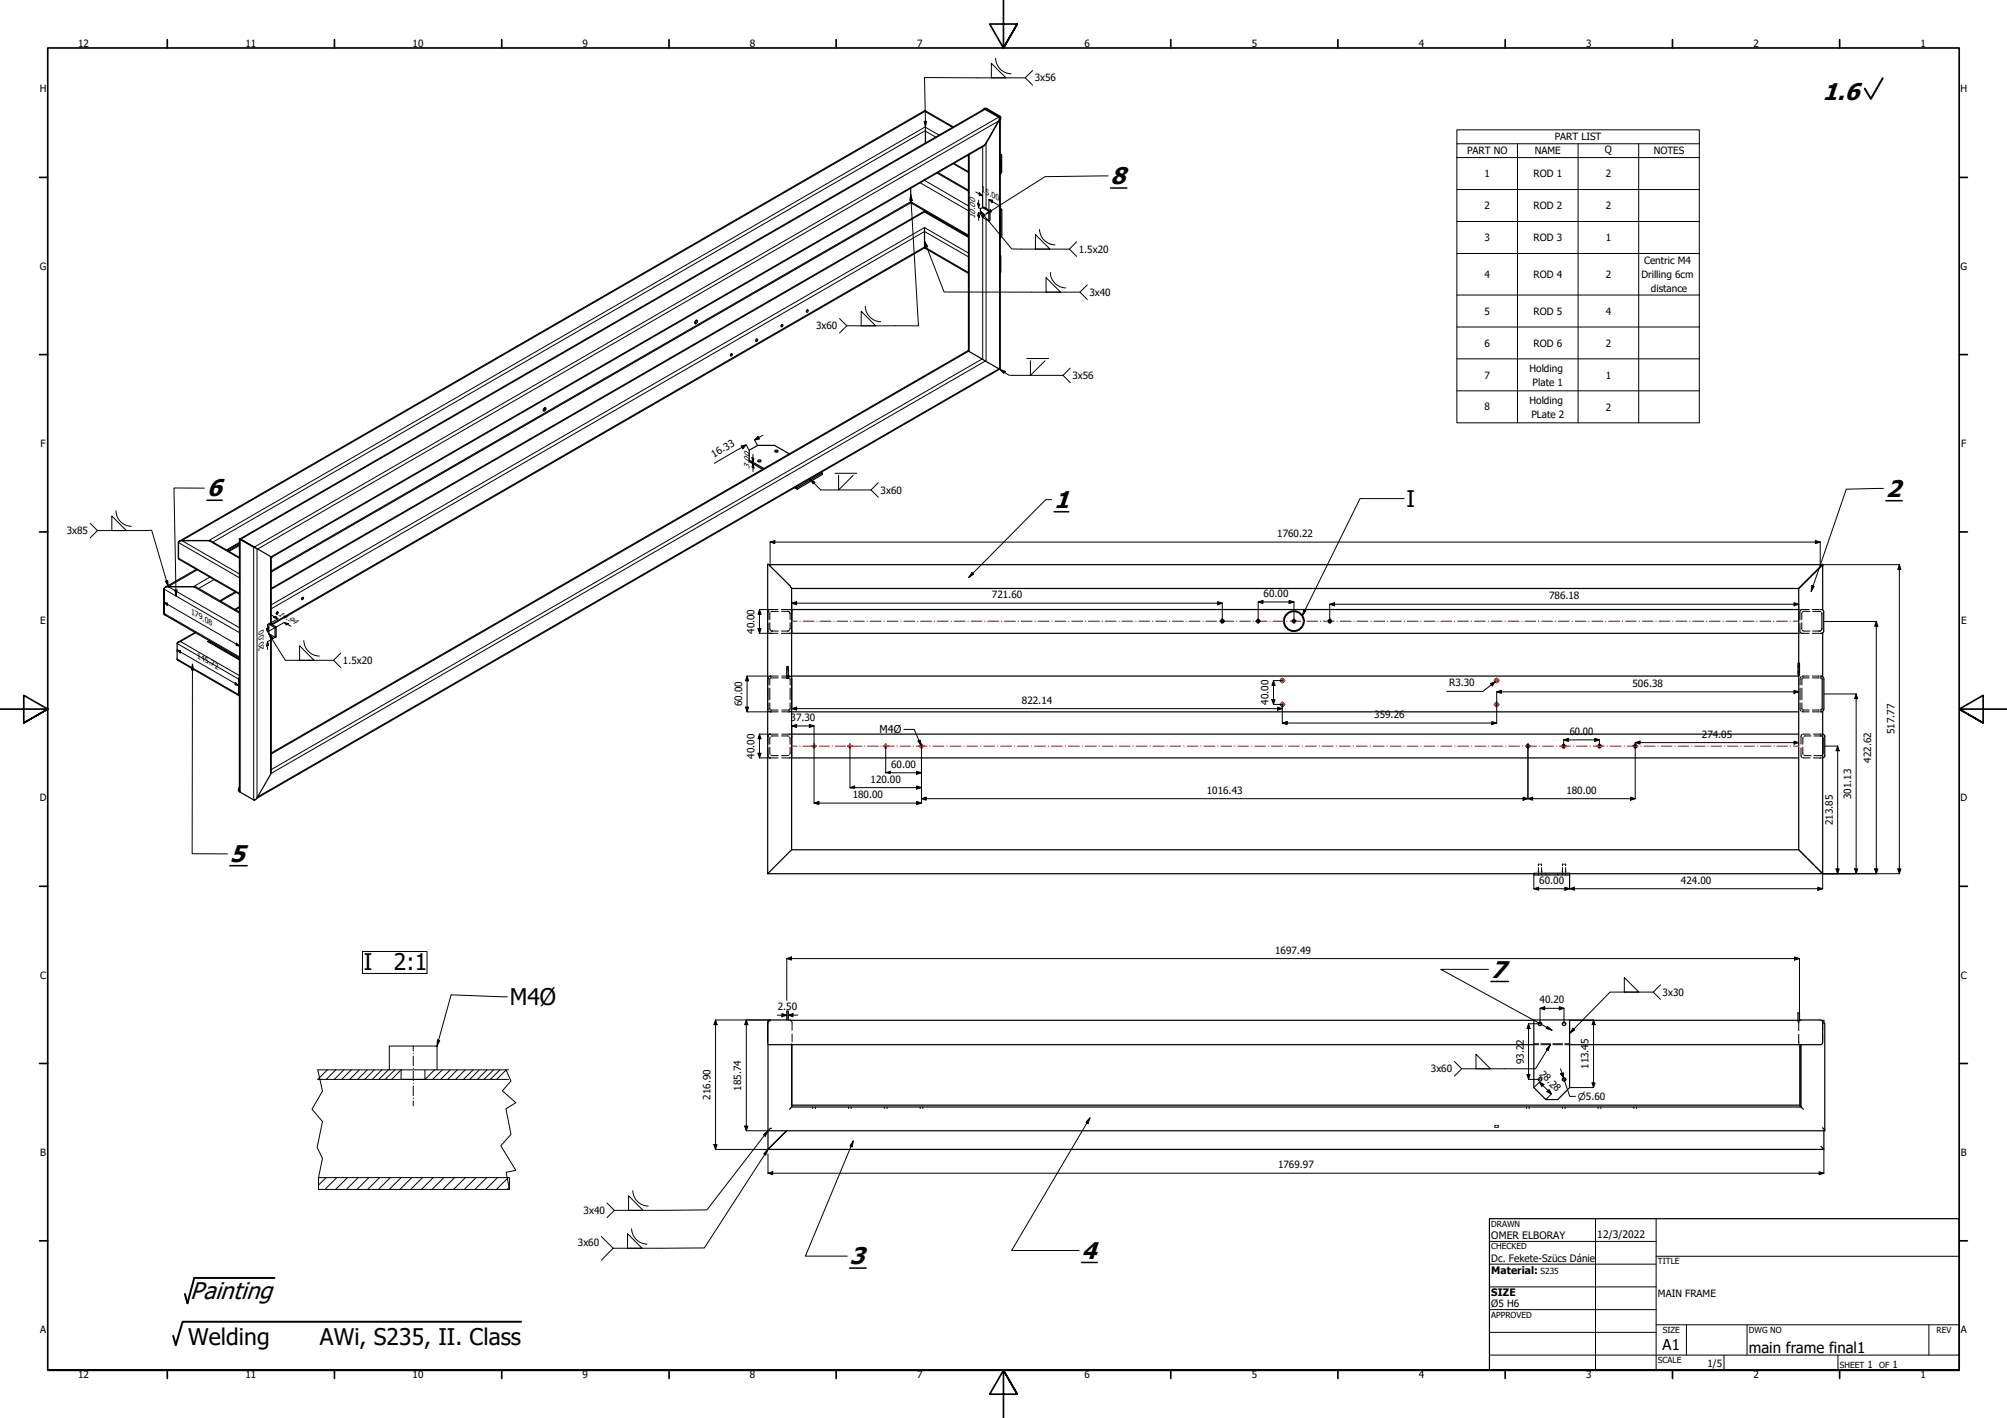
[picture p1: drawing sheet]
<svg xmlns="http://www.w3.org/2000/svg" width="841mm" height="594mm" viewBox="0 0 841 594" stroke-linecap="round" stroke-linejoin="round" font-family="sans-serif">
<!-- layer: Hidden (ANSI) -->
<g fill="none" stroke="#000" stroke-width=".42">
<path d="M321.8 256.3v3.3M322 255.8l-.2 .5M322.7 256.6l-.1 3M323 255.4l-.7 .1M323.2 255.4h2.8M326.1 256.1l-3 .2M327.4 255.4h2.9M327.5 256.1h2.8M330.1 256.1l.5 .2M330.5 256.2l.4 .4M330.5 255.4h.3M330.8 255.4h.4"/>
<path d="M330.8 255.4h.3M330.9 256.6l.2 .5M331 256.8l.1 .3M331.1 257.1v2.5M331.4 255.4h.3M331.5 255.6l.2 .3M753.7 255.4h.6M754.3 256.1v3.5M754.7 255.5l-.3 .4M754.8 255.4h3.3M755.1 256.8l-.1 2.8M755.2 255.4h-.2"/>
<path d="M755.6 256.2l-.3 .2M755.8 256.1h2.6M759.4 255.4h2.9M759.6 256.1h2.6M762.3 256.1h.5M762.7 255.4h1.1M762.8 256.2l.2 .1M321.8 261.1l.1 3.7M322.3 265.2l.7 .1M322.6 260.9v2.7l.3 .5M323.2 265.3h2.8M323.4 264.3h-.3l.4 .1"/>
<path d="M323.5 264.4h2.6M323.5 264.4h.1M327.4 265.3h2.9M327.5 264.4h2.6M330.3 264.3l-.2 .1M330.5 265.3h.3M330.6 264.3l-.5 .1M330.7 264.1l-.2 .2M330.8 265.3h.3M331.1 260.9l-.2 3M331.2 265.3h-.4M331.4 265.3h.3"/>
<path d="M331.7 264.8l-.2 .3M753.4 279.1h.3M753.7 265.3h.6M753.7 277.8v.6M753.7 278.7v1.2M754.3 261.1v3.5M754.4 264.8l.3 .4M754.8 265.3h3.3M755 265.3h.2M755 260.9l.1 2.8M755.3 264l.3 .3M755.8 264.3l2.6 .1"/>
<path d="M759.4 265.3h2.9M759.6 264.4h2.6M762.7 265.3h.4M762.7 264.3l-.4 .1M762.7 264.4h.1M763.1 264.1l-.3 .2M763.3 265.3h.5M763.4 263.8l-.1 .1M321.8 294.5l.1 2.9M321.8 288.3v4.9M322 283.8l-.2 3.2M322.1 297.8l.5 .4"/>
<path d="M322.6 294.5v2.7M322.6 288.3v4.9M322.6 284.3v2.7M322.8 297.4l3.3 .1M322.8 298.2h3.3M323 298.2h.1M326.1 284l-3.3 .1M326.1 283.2l-3.6 .2M327.6 284l3.2 .1M327.6 283.2h3.4M327.6 297.5h3.1M327.6 298.2h3.4"/>
<path d="M329.7 280.3h.1M329.7 283h.2M329.7 280.5h.2M329.9 280.3h.2M330.1 283h.2M330.1 280.5h.2M330.2 280.3h.1M330.3 283.2h-.1M330.8 283.2l.2 .1M331 283.3l.3 .1M331 284.3l.1 2.7M331 297.3l-.4 .2"/>
<path d="M331.1 294.5l-.1 2.7M331.1 288.3v4.9M331.3 298l-.5 .2M331.3 283.2h.4M331.3 298.2h.4M331.5 283.7l.2 .3M331.7 297.5l-.2 .3M753.4 281.6h.3M753.7 282.7h.1M753.7 280.8v1.1M753.7 282.2v.4M753.7 282.7v.1"/>
<path d="M754.3 284.3v2.7M754.3 294.5v2.7M754.3 288.3v4.9M754.4 297.5l.4 .5M754.8 283.5l-.4 .5M755.1 294.5v2.7M755.1 288.3v4.9M755.1 284.3v2.7M755.1 298.2h.4M755.3 297.4l.2 .1M755.5 283.2l-.4 .1M755.5 283.2h.1"/>
<path d="M755.5 297.5h.1M755.5 284h.1M755.5 284l-.2 .1M755.5 298.2h.1M755.6 283.2h2.5M755.6 297.5h2.5M755.6 284h2.5M755.6 298.2h2.5M759.5 283.2h2.8M759.5 297.5h2.8M759.5 284h2.8M759.5 298.2h2.8"/>
<path d="M762.7 283.2h.4M762.7 297.5h.4M762.7 284h.4M762.7 298.2h.4M763 298.2h.1M763 283.2h.1M763 284h.1M763 297.5h.1M763.3 283.2l.1 .1M763.3 284.1h.1M763.4 297.3l-.1 .1M763.4 298.2h-.1"/>
<path d="M321.8 316.6l.1 .4zM321.8 308.6v3.2M321.8 313.3v3.3M321.9 308.1l-.1 .5zM322.3 317.4l.5 .1zM322.3 307.7l.5-.1zM322.6 313l.1 3.1M322.7 308.8l-.1 3M322.8 317.5h3.2M322.8 307.6h3.2M323.1 316.4l3 .2M326.1 308.3l-3 .2"/>
<path d="M327.5 308.3l3.1 .2M327.6 317.5h3.5M327.6 307.6h3.5M330.6 316.4l-3.1 .2M330.8 307.6h.4M330.9 308.8l.2 3M331.1 313l-.2 3.1M331.2 317.5h-.4M331.4 317.5h.3M331.4 307.6h.3M331.5 307.8l.2 .3M331.7 317l-.2 .3"/>
<path d="M754.7 308.4v3.4M754.7 313.3v3.5M754.8 316.9l.3 .4M755.1 307.8l-.3 .4M755.3 317.5h3.2M755.5 313l.1 3.1M755.6 308.8l-.1 3M756 316.4l3 .2M758.5 307.6h-3.2M759 308.3l-3 .2M759.9 317.5h2.9M759.9 307.6h2.9"/>
<path d="M760.2 308.3l3.1 .1M762.9 317.5h.3M762.9 307.6h.3M763.3 316.5l-3.1 .1M763.5 317.5h.2M763.5 307.6h.2M763.6 308.5l.2 .2M763.7 307.6h.1M763.7 317.5h.1M763.8 316.1l-.2 .2M753.7 356l.3 .3M754.3 356.5l.5 .6"/>
<path d="M755.2 357.4l1.6 1.7M757.5 359.7l2.5 2.6M644.7 363.5l.1 1.7M644.7 364.9v.6M644.7 366v.6M645.1 362h-.4v.7M645.5 362h.5v.7M646 363.5l-.1 1.7M646 364.9v.6M646 366v.6M647.8 365.9v.2M647.8 366.3v.3"/>
<path d="M652.8 365.9v.2M652.8 366.3v.3M654.7 364.9v.6M654.7 366v.6M654.7 363.5l.2 1.7M655.2 362h-.5v.7M655.6 362h.5v.7M656.1 363.5l-.2 1.7M656.1 364.9v.6M656.1 366v.6M760.7 363l1.6 1.6M762.7 364.9l.6 .6"/>
<path d="M763.5 365.8l.3 .2M331.2 427.5h.1M331.5 427.7l.2 .2M331.8 437.3v.1M331.8 437.6v.1M331.9 428.2v3.4M331.9 433.2v3.3M642.7 437.3h2.1M642.7 437.7h2.1M645.7 437.3h4M645.7 437.7h4M650.7 437.3h4"/>
<path d="M650.7 437.7h4M655.8 437.3h1.9M655.8 437.7h1.9M753.4 427.5h.2M753.4 427.7v.1M753.4 428v.1M753.7 436.6l.2 .6M753.7 433.3v3.2M753.7 428.6v3.2M753.8 428.1l-.1 .4M753.9 427.5h.2M754 427.7l-.1 .2"/>
<path d="M754.3 427.5h.1M754.3 437.6l.5 .1M763.8 428.7v3.1M763.8 433.3v3M340.6 463.8v.2M340.6 464.2v.3M341.7 463.8v.2M341.7 464.2v.3M355.6 463.8v.2M355.6 464.2v.3M356.7 463.8v.2M356.7 464.2v.3"/>
<path d="M370.6 463.8v.2M370.6 464.2v.3M371.7 463.8v.2M371.7 464.2v.3M385.6 463.8v.2M385.6 464.2v.3M386.7 463.8v.2M386.7 464.2v.3M626.4 471.5v.3M626.4 472v.3M626.6 471.5l.4 .1M626.6 472.3h.4"/>
<path d="M627.7 471.5l-.4 .1M627.7 472.3h-.4M628 471.5v.3M628 472v.3M639.7 463.8v.2M639.7 464.2v.3M640.8 463.8v.2M640.8 464.2v.3M654.7 463.8v.2M654.7 464.2v.3M655.8 463.8v.2M655.8 464.2v.3"/>
<path d="M669.7 463.8v.2M669.7 464.2v.3M670.8 463.8v.2M670.8 464.2v.3M684.7 463.8v.2M684.7 464.2v.3M685.8 463.8v.2M685.8 464.2v.3M754.3 463h.2M764.2 472.7v.1M764.2 472.9v.1"/>
</g>
<g fill="#000">
<circle cx="763" cy="237.3" r=".19"/>
<circle cx="321.8" cy="256.3" r=".19"/>
<circle cx="322.8" cy="255.4" r=".19"/>
<circle cx="330.1" cy="256.1" r=".19"/>
<circle cx="331.7" cy="255.9" r=".19"/>
<circle cx="753.7" cy="246.5" r=".19"/>
<circle cx="322.8" cy="265.3" r=".19"/>
<circle cx="330.1" cy="264.4" r=".19"/>
<circle cx="331.7" cy="264.8" r=".19"/>
<circle cx="322.8" cy="307.6" r=".19"/>
<circle cx="322.8" cy="317.5" r=".19"/>
<circle cx="763" cy="316.6" r=".19"/>
<circle cx="763" cy="308.3" r=".19"/>
<circle cx="763" cy="365.3" r=".19"/>
<circle cx="321.8" cy="473" r=".19"/>
<circle cx="330.1" cy="465.5" r=".19"/>
<circle cx="331.8" cy="463" r=".19"/>
</g>
<!-- layer: Visible (ANSI) -->
<g fill="none" stroke="#000" stroke-width=".51">
<path d="M387.8 46.8v-.6l-312.6 180.5M387.8 53.1v6.8M387.8 46.5l11.7 6.7M411.9 46l.6-.6h.5l5.8 3.4 .4 .4-6.5 11.4M412.5 45.4l6.7 3.8-.1 1.1 .3-.9-.3-.7-5.7-3.3h-.5M419.2 50.3v22.6M381.6 78.9v6M393 72.3l12.8 7.4M399.5 68.6l6.3 3.6M405.8 64.9v82.3M412.7 60.6l5.8-9.9 .2-1.3-6.1-3.6-312 180M412.7 60.6l-.3 .5-298.7 172.4"/>
<path d="M419.2 72.9v81.9l-13.3-7.6M419.2 64.8l.5 .3v6.9l-.5 .9M419.2 65.8v5.9M419.2 64.6l.3 .2M381.6 84.9l-267.9 154.7M381.6 84.9l24.2 14M387.4 95.3v8.6M387.6 88.9v-.5l-273.9 158.1M387.6 88.6l18.2 10.5M411.7 87l2.7 1.5 .4-.3-2.3-1.3-.5-.1-1.2 .7v2l.9 1.5 2.7 1.6v-4.1M414.8 88.2v4.1l-.4 .3M419.2 87.6l.6 .3v10.8l-.6 1"/>
<path d="M419.2 88.2v10.9M419.2 87.4l.3 .2M387.4 103.9l-273.4 157.8M387.4 103.9l18.4 10.6M419.2 106.8v7.7M291.5 134.3l.4-.2a.77 .77 0 0 1 .2 1.1 .77 .77 0 0 1-1 .3zM291.8 134.2l-.7 1.1M327.5 136.1l-.2 .3M327.7 136l.2-.1a.5 .5 0 0 1 .1 .7 .5 .5 0 0 1-.7 .2zM338.1 130l-.2 .3M338.3 129.9l.2-.1a.55 .55 0 0 1 .1 .7 .55 .55 0 0 1-.7 .3zM306.3 148.4l-.2 .3"/>
<path d="M306.5 148.2h.1a.5 .5 0 0 1 .2 .7 .5 .5 0 0 1-.7 .1zM316.9 142.3l-.2 .3M317.1 142.1a.45 .45 0 0 1 .3 .6 .45 .45 0 0 1-.7 .1zM405.9 147.2l-.3-.2-291.9 168.5M418.9 154.7l-311.2 179.7M228.2 170.9l.2-.1a.78 .78 0 0 1 .2 1 .78 .78 0 0 1-1 .3l.6-1.2-.6 1M317.5 193a.66 .66 0 0 1 .8-.4 .66 .66 0 0 1 .5 .7l-.5 .2zM317.8 193.4h.9M320.2 196.3l-6.3-3.5v.5l5.7 3.3M324.6 188.9a.66 .66 0 0 1 .8-.4 .66 .66 0 0 1 .5 .8h-1zM324.9 189.3h.9M330.8 190.2l-6.3-3.6h-7l-3.6 2v4.2"/>
<path d="M344 197.8l.6 .4-10.6 6.1M344.6 198.2v.6l-10.6 6.1M332.9 204.3l1.1 .6M333.4 204l.6 .3v.6M74.8 233.8l.4 .6 25.1 14.6M74.8 227.3v6.5M74.8 234l.5 .5M76.2 226.5l-1 .2-.4 .6M76.2 226.5l-1 .2-.4 .5M76.2 226.5h11.3M82.3 238.5l-13.1 7.5M87.5 226.5h.4"/>
<path d="M87.5 226.5l1 .2 11.8 6.9M100.3 225.7v23.2M100.3 225.7l6.7 3.8M100.3 227.6l-5.2 2.9M100.3 228.1l-4.7 2.8M100.8 225.8l5.9 3.5M107 229.5l6.7 4M113.7 233.5v28M322.2 236.6h441.1M763.8 237v18.5M68.7 257l.5 .7 31.1 18M68.7 246.7h.1"/>
<path d="M68.7 246.8v10.3zM68.7 257.1l.6 .7M70.5 245.8l-1.1 .2-.7 .8M70.5 245.8l-1.3 .3-.5 .6M70.5 245.8h10.6M81.1 245.8l1.3 .2 17.9 10.4M81.1 245.8h.5M98.9 248.1l-6.4 3.8M100.3 248.9l.2 82.6M100.3 254.2l-1.9 1.1M116 256.5l.3-.2a.5 .5 0 0 1 .2 .7 .5 .5 0 0 1-.7 .1zM116 256.6l-.2 .3"/>
<path d="M126.6 250.4l.3-.2a.48 .48 0 0 1 .2 .7 .48 .48 0 0 1-.7 .1zM126.6 250.4l-.2 .3M331.7 255.9l.1 8.5M331.7 246.4v109.6M331.7 255.4h422M763.4 256.7v7.1M763.4 255.4l.6 .3 .2 .7v8M74.2 276.1l.5 .7M74.2 276.1l.2 .5 25.8 14.9M75.6 268.8l-.9 .2-.5 .6v6.5M81.8 265l-7.1 4M87 268.8l.9 .2 12.4 7.2"/>
<path d="M95.1 272.6l-.5 .3M112.6 261.4l.5-.3 2.6 1.6v4.1l-.4 .3-2.7-1.6zM112.6 261.4l2.7 1.6 .4-.3M113.7 266.1l-.2 58.1-6.5 10.9h-.7l-5.8-3.3M115.3 263v4.1M329.7 279.2h.6v5.1h-.6zM331.7 265.3h422M331.8 264.4l-.1 .4M753.4 277.8h.7v5h-.7zM753.7 277.8v-31.3h-421.8l-9.9-10.1h-.3v129.6M763.8 265.2v18.2M764.2 264.4l-.2 .6-.6 .3"/>
<path d="M100.3 283.6l-.3 .7v6.9l.3 .3M331.7 284v13.5M331.7 283.2h422M331.7 298.2h422M536.9 284.5a.83 .83 0 0 0 .4 1.3 .83 .83 0 0 0 1-.8 .83 .83 0 0 0-1.2-.7l-.3 .2M626.6 284.5h1.1M626.7 284.5a.79 .79 0 0 0-.1 1.2 .79 .79 0 0 0 1.1 0 .79 .79 0 0 0 0-1.2M753.7 282.8v73.2l10.1 10v-68M763.4 284.1l.1 .4M763.4 283.3l.6 .4 .3 .8v12.5l-.3 .7-.6 .5M763.5 297l-.1 .4M763.6 284.5v12.5"/>
<path d="M331.7 308.1l.1 .5M331.7 317.5h422M331.7 307.6h422M331.8 308.6l-.1 8.4M763.7 308.7l.2 .6M763.8 307.6l.6 .3 .3 .7M764 309.3l-.3 6.8M764.7 308.6v8l-.3 .6-.6 .3M99.9 331.2l.6 .3M100.3 329.9a1.11 1.11 0 0 0-.5 1 1.11 1.11 0 0 0 .7 .9M100.5 331.5v.3M106.4 334.9l.2 .1"/>
<path d="M331.7 356l-10 10M331.7 356h422M321.8 366h320.9M642.7 365.9h15v.7h-15zM657.7 366h106.1M321.8 437.5v44.1l7.8-7.9-7.8 7.9h442.5l-1.2-1.3M322.7 427.7l-.8 .4-.1 .4v8.9l.4 .3h320.5M329.7 427.3v-3.7h.6v3.7M331.2 427.5h311.5M331.5 427.7l-.5-.4h-8.5l-.5 .3-.3 .7 .1 8.2M642.7 427.3h15v28.3l-4.9 5.1h-5l-5.1-5.1zM657.7 427.5h95.7"/>
<path d="M754 427.7l.5-.4h8.5l.5 .3 .3 .7v8.4l-.3 .7-.5 .3h-105.3M754.1 427.6v-3.3h-.7v3.4M754.1 427.5h.2M754.7 437.7v26.1M763.4 427.5h.9v1.1M763.8 428.6h.9v44.8M330.8 464.7l1-.9h422.9l1 .9M754.3 462.8v-25.1v26.1M754.3 463h-422.5v-25.3v26.1M763.7 472.5l1 1.2h-442.9l1-1M764.3 473.7v7.9"/>
<circle cx="537.4" cy="295.2" r=".79"/>
<circle cx="627.2" cy="295.2" r=".79"/>
<circle cx="341.2" cy="312.6" r=".54"/>
<circle cx="356.1" cy="312.6" r=".54"/>
<circle cx="371.1" cy="312.6" r=".54"/>
<circle cx="386.1" cy="312.6" r=".54"/>
<circle cx="645.3" cy="428.9" r=".73"/>
<circle cx="655.4" cy="428.9" r=".73"/>
<circle cx="645.3" cy="452.3" r=".73"/>
<circle cx="655.4" cy="452.3" r=".73"/>
</g>
<!-- layer: Visible Narrow (ANSI) -->
<g fill="none" stroke="#000" stroke-width=".42">
<path d="M387.8 46.6l-311.6 179.9 24.1 13.9M387.8 54.7l-298.6 172.4M387.8 53.1l-300.3 173.4 12.8 7.4M387.8 46.8l11.4 6.6M387.8 53.3l5.7 3.3M387.8 55l4.3 2.4M412.8 45.8l-311.9 180.1M413.4 45.4l-.1 .2M418.5 50.7l-310.6 179.3M418.5 49.1l-311.9 180.1M418.8 50.2v104.5M419.1 48.7l-.2 .2"/>
<path d="M385.6 76.6l20.2 11.7M387.3 75.5l18.5 10.8M392.6 72.5l13.2 7.6M399.7 68.4l6.1 3.5M405.4 65.1l.4 .3M406.1 64.7v82.6M411.8 61.4v25.5M412.8 60.6l-299.2 172.7M413.2 60v27.3M419.2 66.1v.1M419.2 71.2v.1M387.6 88.7l-273.9 158.2"/>
<path d="M387.6 88.9l18.2 10.6M405.8 98.5l-24.2-14-267.9 154.7M411.8 91.1v59.5M413.2 91.9v59.5M419.2 98.7h.1M419.2 88.4l.1 .1M405.8 114.1l-18.4-10.6-273.7 158M405.8 107.6l-18.4-10.6-273.7 158.1M405.8 106l-18.4-10.7-273.7 158.1M405.9 147.2l-292.2 168.7M411.5 150.4l-297.8 172M412.9 151.2l-299.4 172.9"/>
<path d="M418.6 154.5l-310.7 179.4M74.8 233.8l25.6 14.8M74.8 227.3l25.6 14.8M82.7 238.7l-12.2 7.1 29.8 17.2M100.3 227.2l-5.4 3.2M100.3 228.5l-4.4 2.5M100.6 226v105.9M106.3 229.3v105.8M107.7 229.8v104.5M113.3 233.1v28.2M68.7 246.8l31.7 18.3M68.7 257l31.7 18.2"/>
<path d="M87.9 241.8l-6.8 4 19.2 11.1M89.7 242.8l-6.5 3.7M98.6 247.9l-6.5 3.8M100.3 254.5l-1.6 1M74.2 269.6l25.8 14.9M74.2 276.1l25.8 14.9M82 265.1l-6.4 3.7 24.7 14.3M87.7 268.4l-.7 .4 13.3 7.7M89.2 269.2l-.6 .3M94.8 272.5l-.5 .2M113.3 265.9v58.6"/>
</g>
<!-- layer: Visible (ANSI) -->
<g fill="#000">
<circle cx="419.2" cy="88.2" r=".25"/>
<circle cx="113.7" cy="233.5" r=".25"/>
<circle cx="75.6" cy="268.8" r=".25"/>
<circle cx="106.6" cy="335" r=".25"/>
<circle cx="322.8" cy="472.7" r=".25"/>
</g>
<!-- layer: Hatch (ANSI) -->
<g fill="none" stroke="#000" stroke-width=".42">
<path d="M136.7 493.4l-3.2 3.1M141.1 493.4l-5 4.9M145.6 493.4l-4.9 4.9M150.1 493.4l-4.9 4.9M154.6 493.4l-5 4.9M159.1 493.4l-5 4.9M163.6 493.4l-5 4.9M168.1 493.4l-5 4.9M172.5 493.4l-4.9 4.9M177 493.4l-4.9 4.9M181.5 493.4l-4.9 4.9M186 493.4l-5 4.9"/>
<path d="M190.5 493.4l-5 4.9M195 493.4l-4.9 4.9M199.5 493.4l-4.9 4.9M204 493.4l-5 4.9M208.5 493.4l-5 4.9M213 493.4l-5 4.9M213.5 497.3l-1 1"/>
</g>
<!-- layer: Border (ANSI) -->
<g fill="none" stroke="#000" stroke-width=".7">
<path d="M70.1 16.6v3.5M140.1 16.6v3.5M210.2 16.6v3.5M280.4 16.6v3.5M350.4 16.6v3.5M420.5 .1v20l-5.8-10h11.6l-5.8 10 5.8-10M490.6 16.6v3.5M560.6 16.6v3.5M630.7 16.6v3.5M700.8 16.6v3.5M770.9 16.6v3.5M16.6 74.3h3.4"/>
<path d="M821 74.3h3.4M16.6 148.6h3.4M821 148.6h3.4M16.6 222.9h3.4M821 222.9h3.4M0 297.1h20l-10-5.8v11.6l10-5.8-10 5.8M841 297.1h-20l10-5.8v11.6l-10-5.8 10 5.8M16.6 371.3h3.4M821 371.3h3.4M16.6 445.6h3.4M821 445.6h3.4M16.6 519.8h3.4"/>
<path d="M821 519.8h3.4M20 574.1v-554h801v554h-801h801M70.1 574.1v3.4M140.1 574.1v3.4M210.2 574.1v3.4M280.4 574.1v3.4M350.4 574.1v3.4M490.6 574.1v3.4M560.6 574.1v3.4M630.7 574.1v3.4M700.8 574.1v3.4M770.9 574.1v3.4"/>
<path d="M426.3 584.1l-5.8-10 5.8 10h-11.6l5.8-10v20"/>
</g>
<!-- layer: Title (ANSI) -->
<g fill="none" stroke="#000" stroke-width=".42">
<path d="M668.6 510.6v63.5M694 510.6v63.5M624.1 520.1h69.9M624.1 529.6h69.9M624.1 539.2h69.9M694 526.3h127M624.1 548.7h69.9M624.1 558.2h69.9M694 555h127M706.7 555v12.7M732.1 555v12.7M808.3 555v12.7"/>
<path d="M624.1 567.7h196.9M722.4 567.7v6.4M770.2 567.7v6.4"/>
</g>
<path d="M624.1 510.6h196.9v63.5h-196.9z" fill="none" stroke="#000" stroke-width=".51"/>
<!-- layer: Sketch Geometry (ANSI) -->
<g fill="none" stroke="#000" stroke-width=".83">
<path d="M788.9 32.8l-4.9 8.6-2.6-4.3M115 535.4h-33.6l-2.9 10.6-1-3.9M218.4 553.8h-141.9l-2.8 9.7-1.1-3.8"/>
<circle cx="512.2" cy="260.2" r=".54"/>
<circle cx="527.2" cy="260.2" r=".54"/>
<circle cx="542.2" cy="260.2" r="4.2"/>
<circle cx="542.2" cy="260.2" r=".54"/>
<circle cx="557.2" cy="260.2" r=".54"/>
<circle cx="640.2" cy="312.6" r=".54"/>
<circle cx="655.2" cy="312.6" r=".54"/>
<circle cx="670.3" cy="312.6" r=".54"/>
<circle cx="685.3" cy="312.6" r=".54"/>
</g>
<g fill="none" stroke="#f00" stroke-width=".83">
<path d="M512.2 259.4v1.7M527.2 259.4v1.7M542.2 259.4v1.7M557.2 259.4v1.7M511.4 260.3h1.7M526.4 260.3h1.7M541.3 260.3h1.8M556.3 260.3h1.8M536.5 295.1h1.7M536.5 285.1h1.7M537.3 284.3v1.7M537.3 294.2v1.8"/>
<path d="M626.3 295.1h1.7M626.3 285.1h1.7M627.2 284.3v1.7M627.2 294.2v1.8M340.3 312.6h1.7M341.1 311.7v1.7M355.3 312.6h1.8M356.2 311.8v1.7M370.3 312.6h1.7M371.2 311.8v1.7M385.3 312.6h1.7M386.1 311.8v1.7"/>
<path d="M639.4 312.6h1.7h-.8v-.8v1.7M654.4 312.6h1.7M655.3 311.8v1.7M669.4 312.6h1.7M670.2 311.8v1.7M684.4 312.6h1.7M685.2 311.8v1.7"/>
<circle cx="386.1" cy="312.6" r=".54"/>
</g>
<g fill="none" stroke="#f00" stroke-width=".42">
<path d="M331.8 260.3h2.3M335.2 260.3h.2M336.5 260.3h4.6M342.3 260.3h.2M343.6 260.3h4.6M349.3 260.3h.2M350.6 260.3h4.6M356.4 260.3h.2M357.7 260.3h4.5M363.3 260.3h.2M364.7 260.3h4.6M370.4 260.3h.2"/>
<path d="M371.7 260.3h4.6M377.4 260.3h.2M378.8 260.3h4.5M384.5 260.3h.2M385.8 260.3h4.5M391.5 260.3h.2M392.8 260.3h4.6M398.5 260.3h.2M399.9 260.3h4.5M405.6 260.3h.2M406.9 260.3h4.6M412.6 260.3h.2"/>
<path d="M413.9 260.3h4.6M419.6 260.3h.2M420.9 260.3h4.6M426.7 260.3h.1M428 260.3h4.6M433.7 260.3h.2M435 260.3h4.6M440.8 260.3h.1M442 260.3h4.6M447.7 260.3h.2M449.1 260.3h4.5M454.8 260.3h.2"/>
<path d="M456.1 260.3h4.6M461.8 260.3h.2M463.2 260.3h4.5M468.9 260.3h.2M470.2 260.3h4.5M475.9 260.3h.2M477.2 260.3h4.6M482.9 260.3h.2M484.3 260.3h4.5M490 260.3h.2M491.3 260.3h4.6M497 260.3h.1"/>
<path d="M498.3 260.3h4.6M504 260.3h.2M505.3 260.3h4.6M511 260.3h.2M512.4 260.3h4.6M518.1 260.3h.2M519.4 260.3h4.6M525.1 260.3h.2M526.4 260.3h4.6M532.1 260.3h.2M533.5 260.3h4.5M539.2 260.3h.2"/>
<path d="M540.5 260.3h4.6M546.2 260.3h.2M547.6 260.3h4.5M553.2 260.3h.2M554.5 260.3h4.6M560.3 260.3h.2M561.6 260.3h4.6M567.3 260.3h.2M568.6 260.3h4.6M574.4 260.3h.1M575.7 260.3h4.5M581.3 260.3h.2"/>
<path d="M582.7 260.3h4.5M588.4 260.3h.2M589.7 260.3h4.6M595.4 260.3h.2M596.8 260.3h4.5M602.5 260.3h.2M603.8 260.3h4.5M609.5 260.3h.2M610.8 260.3h4.6M616.5 260.3h.2M617.9 260.3h4.5M623.6 260.3h.2"/>
<path d="M624.9 260.3h4.6M630.6 260.3h.2M632 260.3h4.5M637.6 260.3h.2M638.9 260.3h4.6M644.7 260.3h.1M646 260.3h4.6M651.7 260.3h.2M653 260.3h4.6M658.7 260.3h.2M660.1 260.3h4.5M665.7 260.3h.2"/>
<path d="M667.1 260.3h4.5M672.8 260.3h.2M674.1 260.3h4.6M679.8 260.3h.2M681.2 260.3h4.5M686.9 260.3h.2M688.2 260.3h4.5M693.9 260.3h.2M695.2 260.3h4.6M700.9 260.3h.2M702.2 260.3h4.6M708 260.3h.2"/>
<path d="M709.3 260.3h4.6M715 260.3h.2M716.3 260.3h4.6M722 260.3h.2M723.3 260.3h4.6M729 260.3h.2M730.4 260.3h4.5M736.1 260.3h.2M737.4 260.3h4.6M743.1 260.3h.2M744.5 260.3h4.5M750.1 260.3h.2"/>
<path d="M751.5 260.3h2.2M331.8 312.6h2.2M335.1 312.6h.2M336.4 312.6h4.4M341.9 312.6h.2M343.2 312.6h4.4M348.7 312.6h.2M350 312.6h4.4M355.5 312.6h.2M356.8 312.6h4.4M362.3 312.6h.2M363.5 312.6h4.5"/>
<path d="M369.1 312.6h.2M370.3 312.6h4.5M375.9 312.6h.1M377.1 312.6h4.5M382.7 312.6h.1M383.9 312.6h4.5M389.6 312.6h.2M390.9 312.6h4.6M396.7 312.6h.2M398 312.6h4.7M403.8 312.6h.2M405.1 312.6h4.6"/>
<path d="M410.9 312.6h.2M412.2 312.6h4.6M418 312.6h.1M419.3 312.6h4.6M425.1 312.6h.2M426.4 312.6h4.6M432.2 312.6h.2M433.5 312.6h4.6M439.2 312.6h.3M440.6 312.6h4.6M446.3 312.6h.2M447.7 312.6h4.6"/>
<path d="M453.5 312.6h.1M454.8 312.6h4.6M460.6 312.6h.2M461.9 312.6h4.6M467.6 312.6h.2M469 312.6h4.6M474.7 312.6h.2M476.1 312.6h4.6M481.8 312.6h.2M483.2 312.6h4.6M488.9 312.6h.2M490.3 312.6h4.6"/>
<path d="M496 312.6h.2M497.4 312.6h4.6M503.1 312.6h.2M504.4 312.6h4.7M510.2 312.6h.2M511.6 312.6h4.6M517.3 312.6h.2M518.7 312.6h4.5M524.4 312.6h.2M525.8 312.6h4.6M531.5 312.6h.2M532.8 312.6h4.7"/>
<path d="M538.6 312.6h.2M539.9 312.6h4.6M545.7 312.6h.2M547.1 312.6h4.5M552.8 312.6h.2M554.1 312.6h4.6M559.9 312.6h.2M561.2 312.6h4.6M567 312.6h.2M568.3 312.6h4.6M574.1 312.6h.2M575.4 312.6h4.6"/>
<path d="M581.2 312.6h.1M582.5 312.6h4.6M588.3 312.6h.2M589.6 312.6h4.6M595.4 312.6h.2M596.7 312.6h4.6M602.5 312.6h.2M603.8 312.6h4.6M609.5 312.6h.2M610.9 312.6h4.6M616.6 312.6h.2M618 312.6h4.6"/>
<path d="M623.8 312.6h.2M625.1 312.6h4.6M630.9 312.6h.2M632.2 312.6h4.6M637.9 312.6h.2M639.3 312.6h4.6M645 312.6h.2M646.4 312.6h4.6M652.1 312.6h.2M653.5 312.6h4.6M659.2 312.6h.2M660.6 312.6h4.6"/>
<path d="M666.3 312.6h.2M667.6 312.6h4.7M673.4 312.6h.2M674.8 312.6h4.6M680.5 312.6h.2M681.9 312.6h4.5M687.6 312.6h.2M689 312.6h4.5M694.7 312.6h.2M696 312.6h4.7M701.8 312.6h.2M703.1 312.6h4.6"/>
<path d="M708.8 312.6h.2M710.1 312.6h4.5M715.7 312.6h.2M717 312.6h4.5M722.6 312.6h.2M723.9 312.6h4.5M729.5 312.6h.2M730.8 312.6h4.5M736.4 312.6h.2M737.7 312.6h4.5M743.3 312.6h.2M744.6 312.6h4.5"/>
<path d="M750.2 312.6h.2M751.5 312.6h2.2"/>
</g>
<g fill="none" stroke="#000" stroke-width=".42">
<path d="M763.3 236.6h.5M163.1 438.2h20v10h-20zM173.2 438.2v2.1M137.2 448.2l-4 4h79.9M140.7 448.2l-4 4M144 448.3l-4 4M147.3 448.2l-4 4M150.6 448.2l-4 4M153.9 448.2l-4 4M156.8 448.3l-4 4M160 448.2l-4 4M162.8 448.2l-4.1 4"/>
<path d="M163.1 448.2h-29.9l1.9 8.9-4.4 7.6 4.4 5.2-2.2 10.8 2.2 4.6-1.6 8.1v4.9h80v-4.9h-80M165.5 448.2l-4.1 4M173.2 441.3v.1M173.2 442.4v4.1M173.2 447.5v.2M173.2 448.7v4.1M173.2 453.8v.1M173.2 454.9v4.1M178.1 448.2v4h-10v-4l-4 4M182.1 448.2l-4 4M183.1 448.2h30M185.3 448.3l-4 3.9"/>
<path d="M188.6 448.3l-4 4M191.6 448.2l-4 4M194.9 448.3l-4 4M198.2 448.2l-4 4M200.7 448.3l-4 4M204 448.3l-4 4M206.8 448.3l-4 4M208.1 452.3l4-4 2 4.6-3.6 4.1 5.7 5-4.2 2.5 2.1 10.8-4.2 4.7 6.3 10.3-4.1 .8 1.4 7.2M209.4 448.3l-4 4M173.2 460v.2M173.2 461.2v2.1"/>
</g>
<path d="M763.3 236.6h.5M763.8 237v-.4l-10.1 9.9" fill="none" stroke="#000" stroke-width=".7"/>
<!-- layer: Dimension (ANSI) -->
<g fill="none" stroke="#000" stroke-width=".42">
<path d="M408.9 80.4l2.8 1.7v4.9M409.6 85.1l.9 .5-.4 1.4zM410.1 89.1l.4 1.9-.9-.5zM410.1 83.8v3.2l.7 .5M410.3 80.7l1.4 1.4-1.4-.3zM410.8 89.5l-.7-.4v3.3M414.4 83.6l1.4 .3v1zM419.4 86.5l-5-2.9v4.9M310.6 186.9l2.1-.5-1.4 1.6zM313.9 188.6l-1.2-2.2-13.4 7.7M314.8 193.8l.7 .4v3.3M315.1 191.7l.9 .5-.5 1.4z"/>
<path d="M315.5 194.2l.5 1.9-.9-.5zM315.5 190.3v3.3l-.7-.4M317.6 182.8l.7 1.1-2.1 .5zM319.7 182.3l-3.5 2.1 1.3 2.2M322.7 227.1l2-.6v1.2zM322.7 237.1v-10h440.1v10M760.7 226.5l2.1 .6-2.1 .6zM763.8 236.6h32.1v129.4h-32.1v6.3h-121.1v-5.7M795.9 236.6l.6 2h-1.2zM68.7 252.4l1.5 .3v1zM68.7 251.9v.5l31.7 18.3v-.5M113.6 257.6l2.9 1.6-3.9 2.2"/>
<path d="M114.6 258.7l.9-.5 1 1zM318.3 255.4l.6 1.9h-1.3zM323.3 255.4h-5v9.9h5M331.8 252.7l2-.6v1.3zM510.2 252.1l2 .6-2 .7zM527.2 252.2l2-.6v1.2zM540.2 251.6l2 .6-2 .6zM542.2 259.4v-7.2h-15v8.1M557.2 253.1l2-.6v1.3zM751.8 252.5l1.9 .6-1.9 .7zM74.2 272.3l1.4 .3v1.1zM74.2 272.9v-.6l25.8 14.9v.6"/>
<path d="M99 269.3l1.4 1.4-1.4-.3zM111.6 263.4l1-.5-.5 1.9zM112.1 268.9l.5 1.3-1 .5zM112.1 261.5v3.3l3.6-2.1M115.7 266.8l-3.6 2.1v3.2M119.1 260.8l1.9 .5-1 .5zM121.9 262.4l-2.8-1.6-3.8 2.2M317.6 263.4h1.3l-.6 1.9zM331.8 260.3v-7.6h180.4v7.6M557.2 260.3v-7.2h196.5v7.2M764.2 260.4h22.1v105.6M786.3 260.4l.6 2h-1.3z"/>
<path d="M98.6 285.8l1.4 1.4-1.4-.3zM312.4 296.3h1.3l-.6 1.9zM313.1 283.2l.6 2h-1.3zM323.1 283.2h-10v15h10M331.8 296.9l2-.6v1.2zM331.8 296.9h205.5M533 293.2h1.3l-.6 1.9zM533.7 285.2l.6 1.9h-1.3zM535.4 296.3l1.9 .6-1.9 .6zM537.3 285.2h-3.6v9.9h3.6v7.8h89.9v-13.1h126.5M624.5 286.4l2-.7-1.2 1.7zM626.5 285.7l-5.1 4h-15.2"/>
<path d="M627.2 289.8l2-.6v1.3zM751.8 289.2l1.9 .6-1.9 .7zM764.3 290.7h13.5v75.3M777.8 290.7l.6 2h-1.2zM317.6 315.6h1.3l-.6 1.9zM318.3 307.6l.6 1.9h-1.3zM322.8 307.6h-4.5v9.9h4.5M331.8 304.1l2-.6v1.3zM331.8 308.6v-4.5h9.3v32.4h45v-23.9M339.2 303.5l1.9 .6-1.9 .7zM356.2 312.6v17.4l.9 .2M371.2 312.6v11.2"/>
<path d="M537.3 302.9l2.1-.6v1.3zM625.2 302.3l2 .6-2 .7zM640.3 312.6v22M655.3 310l1.9-.7v1.3zM655.3 312.6v-2.6h14.9v2.6M668.3 309.3l1.9 .7-1.9 .6zM685.2 311.1l2.1-.6v1.3zM751.8 310.5l1.9 .6-1.9 .7zM753.7 311.1h-68.5v23.5h-299.1M764.7 312.6h5.4v53.4M770.1 312.6l.6 2h-1.3zM341.1 336.5l2.1-.7v1.3z"/>
<path d="M373.1 323.8v-.7l-1.9 .7h14.9M384.1 323.1l2 .7-2 .6zM384.1 329.3l2 .7-2 .6zM384.1 335.8l2 .7-2 .6zM386.1 334.6l2-.6v1.3zM386.1 330h-29.9l1.9-.7v.9M638.2 334l2.1 .6-2.1 .7zM640.3 334.6l1.9-.6v1.3zM683.3 334l1.9 .6-1.9 .7zM642.7 372.3l2.1-.6v1.3zM655.8 371.7l1.9 .6-1.9 .7zM657.7 372.3l2.1-.6v1.3z"/>
<path d="M657.7 366.6v5.7M761.7 371.7l2.1 .6-2.1 .7zM769.4 364h1.3l-.6 2zM777.2 364h1.2l-.6 2zM785.6 364h1.3l-.6 2zM795.3 364h1.2l-.6 2zM329.7 401.6l2-.7v1.3zM329.7 419.1v-17.5h424.4v22.7M752 400.9l2.1 .7-2.1 .6zM299.8 427.3l.7 2h-1.4zM312.7 427.3l.7 2h-1.4zM312.7 427.3v46.4h9.1"/>
<path d="M322.7 427.3h-22.9v54.3l22 .1M325.7 425.3h4M327.7 424.7l2 .6-2 .7zM330.3 425.3l2-.6v1.3zM330.3 425.3h4M640.5 428.9l.7 2h-1.3zM645.4 422.4l1.9-.7v1.4zM653.4 421.7l2 .7-2 .7zM655.4 428.9v-6.5h-10v6.5h-4.9v23.3h4.9M657.7 427.3h10.1v28.3h-10.1M667.8 427.3l.6 2h-1.3zM639.9 450.3h1.3l-.7 1.9z"/>
<path d="M642.7 455.6l2.4-2.2 3.6 3.5 1.4 1.4-2.3 2.4M645.1 453.4l1.9 .9-1 .9zM648.2 457.4l1-.9 .9 1.8zM653.9 449.9l1.2-.4 .1 2.1zM653.9 447.8l1.7 5.1M655.2 451.6l2.6 7.7h2.3M667.1 453.7h1.3l-.6 1.9zM299.1 479.5h1.4l-.7 2.1zM312 471.8h1.4l-.7 1.9zM321.8 491.5l2-.6v1.3zM762.3 490.9l2 .6-2 .7zM764.3 481.6v9.9h-442.5v-8.1"/>
</g>
<g fill="#000">
<path d="M409.6 85.1l.9 .5-.4 1.4z" fill-rule="evenodd"/>
<path d="M410.3 80.7l1.4 1.4-1.4-.3z" fill-rule="evenodd"/>
<path d="M410.1 89.1l.4 1.9-.9-.5z" fill-rule="evenodd"/>
<path d="M414.4 83.6l1.4 .3v1z" fill-rule="evenodd"/>
<path d="M310.6 186.9l2.1-.5-1.4 1.6z" fill-rule="evenodd"/>
<path d="M315.1 191.7l.9 .5-.5 1.4z" fill-rule="evenodd"/>
<path d="M315.5 194.2l.5 1.9-.9-.5z" fill-rule="evenodd"/>
<path d="M317.6 182.8l.7 1.1-2.1 .5z" fill-rule="evenodd"/>
<path d="M322.7 227.1l2-.6v1.2z" fill-rule="evenodd"/>
<path d="M760.7 226.5l2.1 .6-2.1 .6z" fill-rule="evenodd"/>
<path d="M795.9 236.6l.6 2h-1.2z" fill-rule="evenodd"/>
<path d="M68.7 252.4l1.5 .3v1z" fill-rule="evenodd"/>
<path d="M114.6 258.7l.9-.5 1 1z" fill-rule="evenodd"/>
<path d="M318.3 255.4l.6 1.9h-1.3z" fill-rule="evenodd"/>
<path d="M331.8 252.7l2-.6v1.3z" fill-rule="evenodd"/>
<path d="M510.2 252.1l2 .6-2 .7z" fill-rule="evenodd"/>
<path d="M527.2 252.2l2-.6v1.2z" fill-rule="evenodd"/>
<path d="M540.2 251.6l2 .6-2 .6z" fill-rule="evenodd"/>
<path d="M557.2 253.1l2-.6v1.3z" fill-rule="evenodd"/>
<path d="M751.8 252.5l1.9 .6-1.9 .7z" fill-rule="evenodd"/>
<path d="M74.2 272.3l1.4 .3v1.1z" fill-rule="evenodd"/>
<path d="M99 269.3l1.4 1.4-1.4-.3z" fill-rule="evenodd"/>
<path d="M111.6 263.4l1-.5-.5 1.9z" fill-rule="evenodd"/>
<path d="M112.1 268.9l.5 1.3-1 .5z" fill-rule="evenodd"/>
<path d="M119.1 260.8l1.9 .5-1 .5z" fill-rule="evenodd"/>
<path d="M317.6 263.4h1.3l-.6 1.9z" fill-rule="evenodd"/>
<path d="M786.3 260.4l.6 2h-1.3z" fill-rule="evenodd"/>
<path d="M98.6 285.8l1.4 1.4-1.4-.3z" fill-rule="evenodd"/>
<path d="M312.4 296.3h1.3l-.6 1.9z" fill-rule="evenodd"/>
<path d="M313.1 283.2l.6 2h-1.3z" fill-rule="evenodd"/>
<path d="M331.8 296.9l2-.6v1.2z" fill-rule="evenodd"/>
<path d="M533 293.2h1.3l-.6 1.9z" fill-rule="evenodd"/>
<path d="M533.7 285.2l.6 1.9h-1.3z" fill-rule="evenodd"/>
<path d="M535.4 296.3l1.9 .6-1.9 .6z" fill-rule="evenodd"/>
<path d="M624.5 286.4l2-.7-1.2 1.7z" fill-rule="evenodd"/>
<path d="M627.2 289.8l2-.6v1.3z" fill-rule="evenodd"/>
<path d="M751.8 289.2l1.9 .6-1.9 .7z" fill-rule="evenodd"/>
<path d="M777.8 290.7l.6 2h-1.2z" fill-rule="evenodd"/>
<path d="M317.6 315.6h1.3l-.6 1.9z" fill-rule="evenodd"/>
<path d="M318.3 307.6l.6 1.9h-1.3z" fill-rule="evenodd"/>
<path d="M331.8 304.1l2-.6v1.3z" fill-rule="evenodd"/>
<path d="M339.2 303.5l1.9 .6-1.9 .7z" fill-rule="evenodd"/>
<path d="M537.3 302.9l2.1-.6v1.3z" fill-rule="evenodd"/>
<path d="M625.2 302.3l2 .6-2 .7z" fill-rule="evenodd"/>
<path d="M655.3 310l1.9-.7v1.3z" fill-rule="evenodd"/>
<path d="M668.3 309.3l1.9 .7-1.9 .6z" fill-rule="evenodd"/>
<path d="M685.2 311.1l2.1-.6v1.3z" fill-rule="evenodd"/>
<path d="M751.8 310.5l1.9 .6-1.9 .7z" fill-rule="evenodd"/>
<path d="M770.1 312.6l.6 2h-1.3z" fill-rule="evenodd"/>
<path d="M341.1 336.5l2.1-.7v1.3z" fill-rule="evenodd"/>
<path d="M356.2 330l1.9-.7v1.3z" fill-rule="evenodd"/>
<path d="M371.2 323.8l1.9-.7v1.3z" fill-rule="evenodd"/>
<path d="M384.1 323.1l2 .7-2 .6z" fill-rule="evenodd"/>
<path d="M384.1 329.3l2 .7-2 .6z" fill-rule="evenodd"/>
<path d="M384.1 335.8l2 .7-2 .6z" fill-rule="evenodd"/>
<path d="M386.1 334.6l2-.6v1.3z" fill-rule="evenodd"/>
<path d="M638.2 334l2.1 .6-2.1 .7z" fill-rule="evenodd"/>
<path d="M640.3 334.6l1.9-.6v1.3z" fill-rule="evenodd"/>
<path d="M683.3 334l1.9 .6-1.9 .7z" fill-rule="evenodd"/>
<path d="M642.7 372.3l2.1-.6v1.3z" fill-rule="evenodd"/>
<path d="M655.8 371.7l1.9 .6-1.9 .7z" fill-rule="evenodd"/>
<path d="M657.7 372.3l2.1-.6v1.3z" fill-rule="evenodd"/>
<path d="M761.7 371.7l2.1 .6-2.1 .7z" fill-rule="evenodd"/>
<path d="M769.4 364h1.3l-.6 2z" fill-rule="evenodd"/>
<path d="M777.2 364h1.2l-.6 2z" fill-rule="evenodd"/>
<path d="M785.6 364h1.3l-.6 2z" fill-rule="evenodd"/>
<path d="M795.3 364h1.2l-.6 2z" fill-rule="evenodd"/>
<path d="M329.7 401.6l2-.7v1.3z" fill-rule="evenodd"/>
<path d="M752 400.9l2.1 .7-2.1 .6z" fill-rule="evenodd"/>
<path d="M299.8 427.3l.7 2h-1.4z" fill-rule="evenodd"/>
<path d="M312.7 427.3l.7 2h-1.4z" fill-rule="evenodd"/>
<path d="M327.7 424.7l2 .6-2 .7z" fill-rule="evenodd"/>
<path d="M330.3 425.3l2-.6v1.3z" fill-rule="evenodd"/>
<path d="M640.5 428.9l.7 2h-1.3z" fill-rule="evenodd"/>
<path d="M645.4 422.4l1.9-.7v1.4z" fill-rule="evenodd"/>
<path d="M653.4 421.7l2 .7-2 .7z" fill-rule="evenodd"/>
<path d="M667.8 427.3l.6 2h-1.3z" fill-rule="evenodd"/>
<path d="M639.9 450.3h1.3l-.7 1.9z" fill-rule="evenodd"/>
<path d="M645.1 453.4l1.9 .9-1 .9z" fill-rule="evenodd"/>
<path d="M648.2 457.4l1-.9 .9 1.8z" fill-rule="evenodd"/>
<path d="M653.9 449.9l1.2-.4 .1 2.1z" fill-rule="evenodd"/>
<path d="M667.1 453.7h1.3l-.6 1.9z" fill-rule="evenodd"/>
<path d="M299.1 479.5h1.4l-.7 2.1z" fill-rule="evenodd"/>
<path d="M312 471.8h1.4l-.7 1.9z" fill-rule="evenodd"/>
<path d="M321.8 491.5l2-.6v1.3z" fill-rule="evenodd"/>
<path d="M762.3 490.9l2 .6-2 .7z" fill-rule="evenodd"/>
</g>
<!-- layer: Symbol (ANSI) -->
<g fill="none" stroke="#000" stroke-width=".42">
<path d="M415.4 26.5l6.1 6.1h-6.1zM417.2 24.4a6.6 6.6 0 0 0 6.5 6.5M429.6 32.6l-42.2-.1 .4 20.8M432.7 29.6l-3.1 3 3.1 3.1M387.3 50.8h.9l-.4 2.5zM464.4 73.7l-26.5 .3-24.7 15.6M610.5 60.2v-5.8h101.6v5.8M610.5 66h101.6M610.5 79.4h101.6M635.9 60.2v116.9M661.3 60.2v116.9M686.7 60.2v116.9"/>
<path d="M712.1 60.2h-101.6v5.8M712.1 60.2v116.9h-101.6v-111.1M381.6 81.4l.7 2.5-1 .1zM381.6 81.4l3.3 55.1h-30.1M410.8 88.5l2 1.6-.7 .6zM410.8 88.5l13.2 15.8 24.1 .1M413.2 89.6l1.8-1.7 .6 .8zM433.9 98.3l6.1 6.1h-6.1zM435.6 96.1a6.6 6.6 0 0 0 6.5 6.5M610.5 92.8h101.6M387.4 101.1l1.3 2.1-.8 .4zM387.4 101.1l8.2 21.2 57 .1"/>
<path d="M438.3 116.3l6.1 6.1h-6.1zM440.1 114.1a6.6 6.6 0 0 0 6.5 6.5M451.2 101.3l-3.1 3.1 3.1 3M455.6 119.4l-3 3 3 3M610.5 106.2h101.6M351.8 133.4l3 3.1-3 3M360.9 130.4l6.1 6.1h-6.1zM362.6 128.3a6.6 6.6 0 0 0 6.5 6.5M610.5 123.6h101.6M610.5 137h101.6M418.8 154.7l2.5 .9-.6 .8zM418.8 154.7l4 2.5 22.7 .1"/>
<path d="M430.3 150.2h9.1M431.8 151.2v6.1l6.1-6.1M448.5 154.2l-3 3.1 3 3M610.5 150.3h101.6M610.5 163.7h101.6M349.9 198.3h9.1M351.4 199.2v6.1l6.1-6.1M37.8 219.2l3 3.1-3 3M46.9 216.2l6.1 6.1h-6.1zM48.6 214a6.6 6.6 0 0 0 6.5 6.5M85.7 204.5l-12.8-.1 .9 45.3M339.3 200.6l2.1 1.4-.7 .7z"/>
<path d="M339.3 200.6l4.6 4.7h21.1M368 202.2l-3 3.1 3 3M440.7 209.3h-2.5l-32.3 32.7M588.4 208.9h-18.5l-24.2 49.1M789.2 204.6l-15.5 .3-14.7 42.9M40.8 222.3l22.8-.1 6.9 23.6M407.3 239.9l.7 .7-2.1 1.4zM69.3 243.5l1-.3 .2 2.6zM73.2 247.2h1l-.4 2.5zM546.4 255.5l.8 .4-1.5 2.1zM759.3 245.3l.9 .4-1.2 2.1zM80.6 278.2l.6 2.5h-1z"/>
<path d="M80.6 278.2l-.1 79.5h14.8M112.6 265.5l1.8 1.9-.9 .5zM112.6 265.5l7 11.1h20.2M125.5 270.5l6.1 6.1h-6.1zM127.3 268.4a6.6 6.6 0 0 0 6.5 6.5M142.8 273.6l-3 3 3 3.1M378.8 305.6h4.3l3 7M384.7 310.5l.9-.4 .5 2.5zM151.9 398.6h27v9.2h-27zM212.6 417.6l-23.6-.8-5.9 21.4M623.8 406.1h-20l46.6 25.5M680.7 409.5l6.1 6.1h-6.1z"/>
<path d="M692.8 415.6h-18.1l-17 17.3M695.8 412.6l-3 3 3 3.1M183.3 435.7l1 .3-1.2 2.2zM648.4 430l2 1.6-2.4-.7zM649.7 437.7l-.9 2.4-.8-.5zM649.7 437.7l-6.3 10.1h-30.9M659.1 430.8l.8 .7-2.2 1.4zM609.5 444.7l3 3.1-3 3M618.5 441.7l6.1 6.1h-6.1zM319.9 475.4l1.9-1.7-1.1 2.3zM321.8 473.7l-25.6 33.2-38.8 .2M357.6 478l-.5 2.5-.9-.4z"/>
<path d="M357.6 478l-20.1 48.3h17.5M456.8 468.3l-.9 2.4-.9-.5zM456.8 468.3l-32.9 55.6h28.3M265.2 498.8a6.6 6.6 0 0 0 6.4 6.5M321.8 481.6l-.9 2.3-.9-.5zM321.8 481.6l-26.7 41.2-38.2 .2M252 518l4.9 5-4.9 5M254.4 504l3 3.1-3 3M263 516.9l6 6.1h-6zM263.4 501l6.1 6.1h-6.1zM264.7 514.8a6.6 6.6 0 0 0 6.4 6.4"/>
</g>
<g fill="#000">
<path d="M387.3 50.8h.9l-.4 2.5z" fill-rule="evenodd"/>
<path d="M381.6 81.4l.7 2.5-1 .1z" fill-rule="evenodd"/>
<path d="M410.8 88.5l2 1.6-.7 .6z" fill-rule="evenodd"/>
<path d="M413.2 89.6l1.8-1.7 .6 .8z" fill-rule="evenodd"/>
<path d="M387.4 101.1l1.3 2.1-.8 .4z" fill-rule="evenodd"/>
<path d="M418.8 154.7l2.5 .9-.6 .8z" fill-rule="evenodd"/>
<path d="M339.3 200.6l2.1 1.4-.7 .7z" fill-rule="evenodd"/>
<path d="M407.3 239.9l.7 .7-2.1 1.4z" fill-rule="evenodd"/>
<path d="M69.3 243.5l1-.3 .2 2.6z" fill-rule="evenodd"/>
<path d="M73.2 247.2h1l-.4 2.5z" fill-rule="evenodd"/>
<path d="M546.4 255.5l.8 .4-1.5 2.1z" fill-rule="evenodd"/>
<path d="M759.3 245.3l.9 .4-1.2 2.1z" fill-rule="evenodd"/>
<path d="M112.6 265.5l1.8 1.9-.9 .5z" fill-rule="evenodd"/>
<path d="M80.6 278.2l.6 2.5h-1z" fill-rule="evenodd"/>
<path d="M384.7 310.5l.9-.4 .5 2.5z" fill-rule="evenodd"/>
<path d="M183.3 435.7l1 .3-1.2 2.2z" fill-rule="evenodd"/>
<path d="M648.4 430l2 1.6-2.4-.7z" fill-rule="evenodd"/>
<path d="M659.1 430.8l.8 .7-2.2 1.4z" fill-rule="evenodd"/>
<path d="M649.7 437.7l-.9 2.4-.8-.5z" fill-rule="evenodd"/>
<path d="M319.9 475.4l1.9-1.7-1.1 2.3z" fill-rule="evenodd"/>
<path d="M456.8 468.3l-.9 2.4-.9-.5z" fill-rule="evenodd"/>
<path d="M321.8 481.6l-.9 2.3-.9-.5z" fill-rule="evenodd"/>
<path d="M357.6 478l-.5 2.5-.9-.4z" fill-rule="evenodd"/>
</g>
<path d="M465.4 78.8h6.8M86.7 209.6h6.4M441.7 214.4h6.2M790.3 209.8h6.8M96.3 362.7h7.3M624.8 411.2h7.3M356 531.3h7M453.2 528.9h6.6" fill="none" stroke="#000" stroke-width=".63"/>
<g font-size="10.1">
<text x="763.8" y="41.9">1.6</text>
<text x="465.4" y="77.2">8</text>
<text x="86.7" y="208">6</text>
<text x="790.3" y="208.2">2</text>
<text x="441.7" y="212.8">1</text>
<text x="96.3" y="361.2">5</text>
<text x="624.8" y="409.6">7</text>
<text x="453.2" y="527.4">4</text>
<text x="356" y="529.8">3</text>
<text x="79.8" y="544.1">Painting</text>
</g>
<g font-size="9.6">
<text x="589.4" y="212.4">I</text>
<text x="152.5" y="406.4">I</text>
<text x="165.1" y="406.4">2:1</text>
<text x="213.6" y="421">M4Ø</text>
<text x="78.8" y="563.6">Welding</text>
<text x="134" y="563.6">AWi, S235, II. Class</text>
</g>
<g font-size="6.3">
<text x="696.7" y="565.6">A1</text>
<text x="732.9" y="566.9">main frame final1</text>
</g>
<text font-size="4.5" x="368.6" y="307.2">M4Ø</text>
<g font-size="4.3">
<text x="624.9" y="519.3">OMER ELBORAY</text>
<text x="669.4" y="518.6">12/3/2022</text>
<text x="624.9" y="533.7">Material:</text>
<text x="624.9" y="528.8">Dc. Fekete-Szücs Dánie</text>
<text x="624.9" y="543.2">SIZE</text>
</g>
<g font-size="4.2">
<text x="32.8" y="19.7">12</text>
<text x="102.8" y="19.7">11</text>
<text x="172.9" y="19.7">10</text>
<text x="244.2" y="19.7">9</text>
<text x="314.3" y="19.7">8</text>
<text x="384.3" y="19.7">7</text>
<text x="454.4" y="19.7">6</text>
<text x="524.5" y="19.7">5</text>
<text x="594.6" y="19.7">4</text>
<text x="664.7" y="19.7">3</text>
<text x="734.8" y="19.7">2</text>
<text x="804.8" y="19.7">1</text>
<text x="433.6" y="34.1">3x56</text>
<text x="16.6" y="38.7">H</text>
<text x="821.5" y="38.7">H</text>
<text x="651.5" y="58.8">PART LIST</text>
<text x="614.7" y="64.6">PART NO</text>
<text x="643.1" y="64.6">NAME</text>
<text x="672.5" y="64.3">Q</text>
<text x="693" y="64.6">NOTES</text>
<text x="622" y="74.3">1</text>
<text x="642.6" y="74.3">ROD 1</text>
<text x="672.8" y="74.3">2</text>
<text x="622" y="87.7">2</text>
<text x="642.6" y="87.6">ROD 2</text>
<text x="672.8" y="87.7">2</text>
<text x="622" y="101">3</text>
<text x="642.6" y="101">ROD 3</text>
<text x="672.8" y="101">1</text>
<text x="452.1" y="105.9">1.5x20</text>
<text x="16.7" y="113">G</text>
<text x="688.9" y="110.6">Centric M4</text>
<text x="821.5" y="113">G</text>
<text x="622" y="116.4">4</text>
<text x="642.6" y="116.4">ROD 4</text>
<text x="672.8" y="116.4">2</text>
<text x="687.8" y="116.4">Drilling 6cm</text>
<text x="456.5" y="123.9">3x40</text>
<text x="691.8" y="122.2">distance</text>
<text x="622" y="131.8">5</text>
<text x="642.6" y="131.8">ROD 5</text>
<text x="672.8" y="131.8">4</text>
<text x="341.9" y="138">3x60</text>
<text x="622" y="145.2">6</text>
<text x="642.6" y="145.2">ROD 6</text>
<text x="672.8" y="145.2">2</text>
<text x="641" y="155.7">Holding</text>
<text x="449.4" y="158.8">3x56</text>
<text x="622" y="158.6">7</text>
<text x="642.2" y="161.5">Plate 1</text>
<text x="672.8" y="158.6">1</text>
<text x="622" y="171.9">8</text>
<text x="641" y="169.1">Holding</text>
<text x="672.8" y="172">2</text>
<text x="641.7" y="174.9">PLate 2</text>
<text x="17" y="187.2">F</text>
<text x="299.1" y="191.8" transform="rotate(-30 299.1 191.8)">16.33</text>
<text x="821.8" y="187.2">F</text>
<text x="369" y="206.8">3x60</text>
<text x="27.9" y="223.8">3x85</text>
<text x="535.2" y="225.1">1760.22</text>
<text x="415.7" y="250.7">721.60</text>
<text x="529.5" y="250.2">60.00</text>
<text x="649.2" y="251.1">786.18</text>
<text x="16.9" y="261.5">E</text>
<text x="821.8" y="261.5">E</text>
<text x="316.2" y="265.6" transform="rotate(-90 316.2 265.6)">40.00</text>
<text x="143.7" y="278.2">1.5x20</text>
<text x="607.3" y="287.6">R3.30</text>
<text x="684.1" y="287.8">506.38</text>
<text x="311" y="295.9" transform="rotate(-90 311 295.9)">60.00</text>
<text x="428.2" y="294.8">822.14</text>
<text x="531.6" y="295.3" transform="rotate(-90 531.6 295.3)">40.00</text>
<text x="331.3" y="302">37.30</text>
<text x="575.9" y="300.9">359.26</text>
<text x="657.8" y="307.9">60.00</text>
<text x="713.2" y="309.1">274.05</text>
<text x="793.8" y="307.6" transform="rotate(-90 793.8 307.6)">517.77</text>
<text x="316.2" y="317.8" transform="rotate(-90 316.2 317.8)">40.00</text>
<text x="373.4" y="321.7">60.00</text>
<text x="784.2" y="319.6" transform="rotate(-90 784.2 319.6)">422.62</text>
<text x="364.8" y="327.9">120.00</text>
<text x="16.6" y="335.7">D</text>
<text x="357.3" y="334.4">180.00</text>
<text x="505.7" y="332.5">1016.43</text>
<text x="656.4" y="332.5">180.00</text>
<text x="775.8" y="334.7" transform="rotate(-90 775.8 334.7)">301.13</text>
<text x="821.5" y="335.7">D</text>
<text x="768" y="345.7" transform="rotate(-90 768 345.7)">213.85</text>
<text x="645" y="370.3">60.00</text>
<text x="704.4" y="370.3">424.00</text>
<text x="534.4" y="399.5">1697.49</text>
<text x="16.8" y="410">C</text>
<text x="821.7" y="410">C</text>
<text x="696.7" y="417.2">3x30</text>
<text x="325.9" y="423.3">2.50</text>
<text x="645.2" y="420.3">40.20</text>
<text x="638.5" y="437.6" transform="rotate(-90 638.5 437.6)">2</text>
<text x="665.7" y="437.4" transform="rotate(-90 665.7 437.4)">5</text>
<text x="599.6" y="449.3">3x60</text>
<text x="638.5" y="445.8" transform="rotate(-90 638.5 445.8)">93.2</text>
<text x="665.7" y="447.8" transform="rotate(-90 665.7 447.8)">113.4</text>
<text x="644.9" y="450.2" transform="rotate(45 644.9 450.2)">28.28</text>
<text x="297.8" y="460.8" transform="rotate(-90 297.8 460.8)">216.90</text>
<text x="310.6" y="456.9" transform="rotate(-90 310.6 456.9)">185.74</text>
<text x="16.8" y="484.2">B</text>
<text x="821.7" y="484.2">B</text>
<text x="535.6" y="489.5">1769.97</text>
<text x="244.5" y="508.6">3x40</text>
<text x="242.2" y="522">3x60</text>
<text x="694.8" y="543.3">MAIN FRAME</text>
<text x="624.9" y="547.7">Ø5 H6</text>
<text x="16.8" y="558.5">A</text>
<text x="821.6" y="558.5">A</text>
<text x="715.5" y="572.7">1/5</text>
<text x="782.5" y="573.2">1</text>
<text x="793.1" y="573.2">1</text>
<text x="32.8" y="577.5">12</text>
<text x="102.8" y="577.5">11</text>
<text x="172.9" y="577.5">10</text>
<text x="244.2" y="577.5">9</text>
<text x="314.3" y="577.5">8</text>
<text x="384.3" y="577.5">7</text>
<text x="454.4" y="577.5">6</text>
<text x="524.5" y="577.5">5</text>
<text x="594.6" y="577.5">4</text>
<text x="664.7" y="577.5">3</text>
<text x="734.8" y="577.5">2</text>
<text x="804.8" y="577.5">1</text>
</g>
<text font-size="3.9" x="661.2" y="460.8">⌀5.60</text>
<g font-size="3.5">
<text x="624.9" y="513.9">DRAWN</text>
<text x="624.9" y="523.5">CHECKED</text>
<text x="645.5" y="533.7">S235</text>
<text x="694.8" y="529.6">TITLE</text>
<text x="624.9" y="552">APPROVED</text>
<text x="696.8" y="558.4">SIZE</text>
<text x="732.9" y="558.4">DWG NO</text>
<text x="811.5" y="558.3">REV</text>
<text x="694.8" y="571.1">SCALE</text>
<text x="771" y="573.2">SHEET</text>
<text x="787.5" y="573.2">OF</text>
</g>
<g font-size="3.4">
<text x="411.4" y="80.2" transform="rotate(30 411.4 80.2)">15.00</text>
<text x="408.6" y="91.9" transform="rotate(-90 408.6 91.9)">10.00</text>
<text x="314.1" y="196.4" transform="rotate(-90 314.1 196.4)">3.00</text>
<text x="80.1" y="257.3" transform="rotate(30 80.1 257.3)">179.08</text>
<text x="116.3" y="257.5" transform="rotate(30 116.3 257.5)">14.94</text>
<text x="82.6" y="275.5" transform="rotate(30 82.6 275.5)">145.72</text>
<text x="110.6" y="271.9" transform="rotate(-90 110.6 271.9)">20.00</text>
</g>
</svg>
